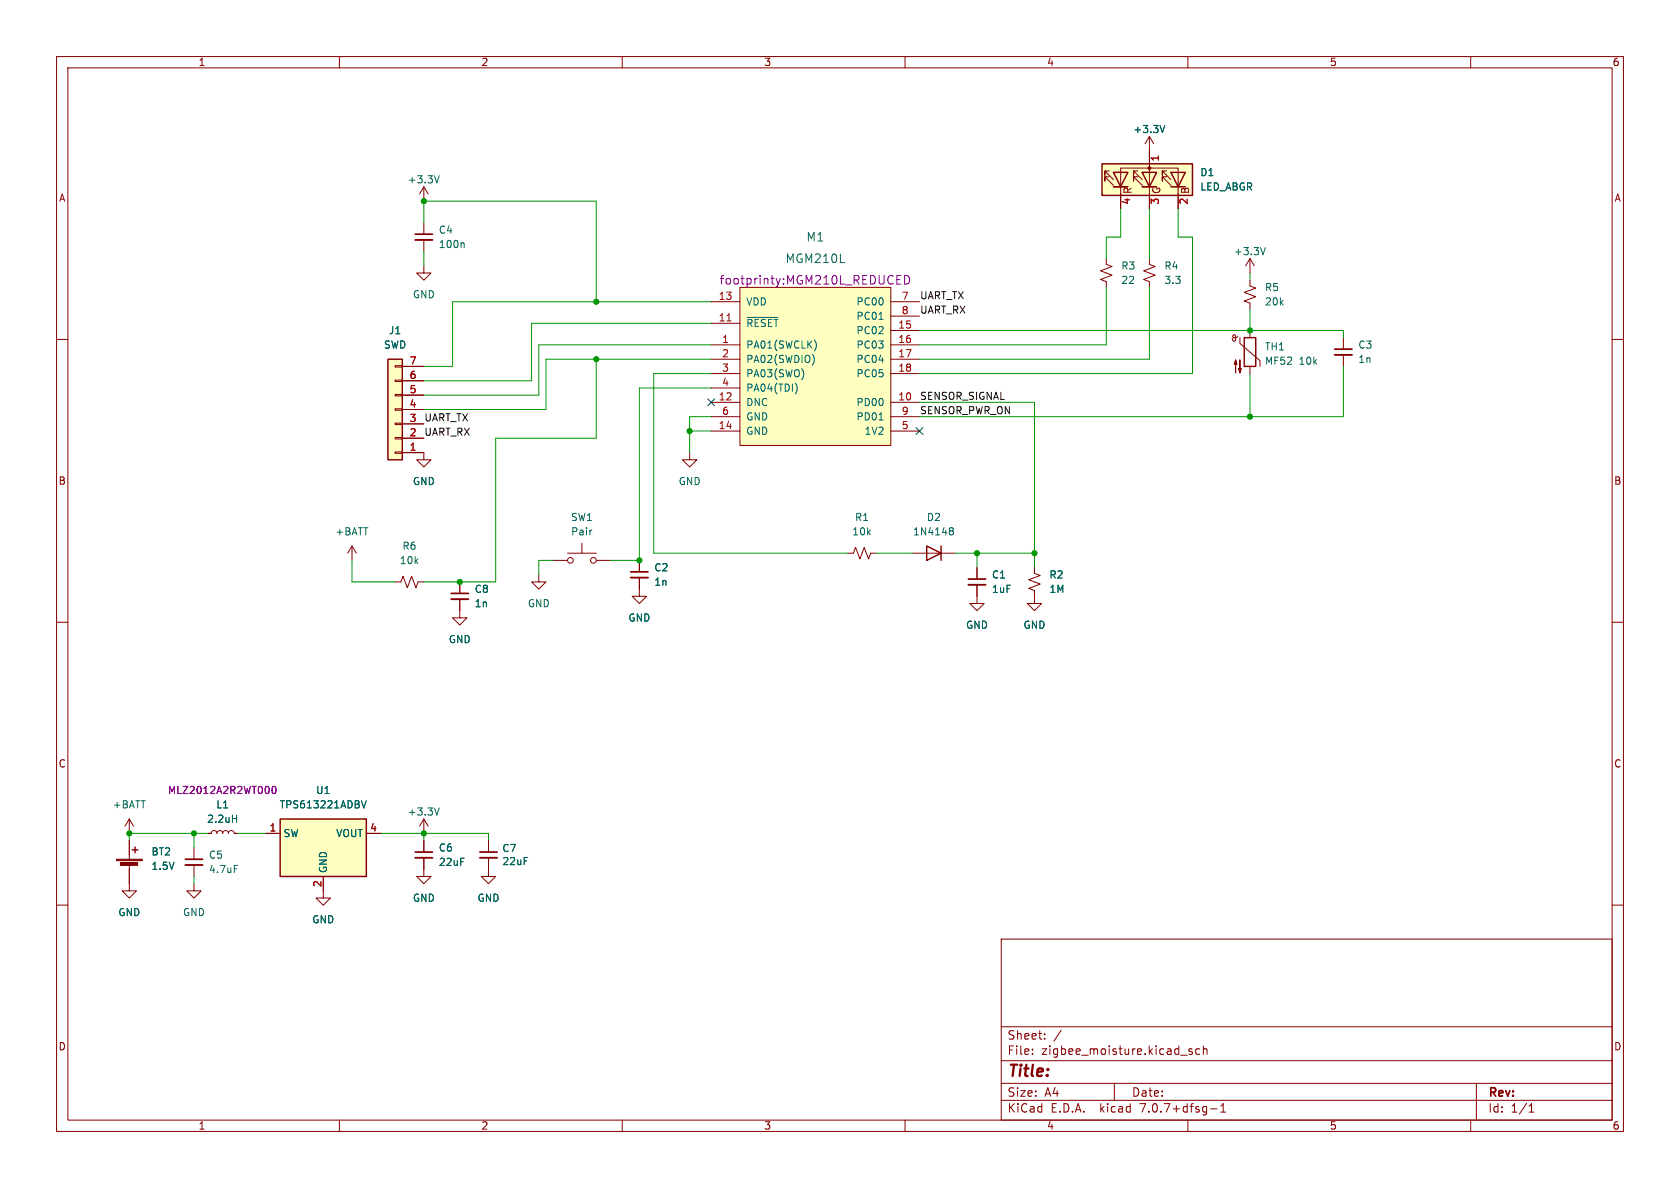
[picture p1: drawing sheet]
<svg xmlns="http://www.w3.org/2000/svg" width="297mm" height="210mm" viewBox="0 0 297 210" stroke-linecap="round" stroke-linejoin="round" font-family="sans-serif">
<g fill="none" stroke="#840000" stroke-width=".18">
<path d="M10 10h277v190h-277zM12 12h273v186h-273zM60 10v2M110 10v2M160 10v2M210 10v2M260 10v2M74.9 33v2.6M74.9 39.4v2M74.9 33l-.7 1.3M74.9 33l.8 1.3M196.1 31.2h-.8v.8v-.8l1.5 1.6"/>
<path d="M196.1 30.2h-.8v.8v-.8l1.5 1.6M196.8 30.5h2.6zM196.8 30.5h.1M196.8 33h2.6M198.1 36.8v-7.1h10.2v7.1M201.2 31.2h-.8v.8v-.8l1.5 1.6M201.2 30.2h-.8v.8v-.8l1.5 1.6M201.9 30.5h2.6zM201.9 30.5h.1M201.9 33h2.6M203.2 24.1v12.7M203.2 24.1l-.8 1.3"/>
<path d="M203.2 24.1l.8 1.3M206.2 31.2h-.7v.8v-.8l1.5 1.6M206.2 30.2h-.7v.8v-.8l1.5 1.6M10 60h2M74.9 47v1.3h1.3l-1.3 1.2-1.2-1.2h1.2M74.9 42.4v2.1M125.7 57.2h5.1M125.7 53.3h5.1M130.8 50.8h26.7v27.9h-26.7zM157.5 53.3h5.1M157.5 58.4h5.1M157.5 55.9h5.1"/>
<path d="M195.6 45.7v1l1 .4-2 .8 2 .7-2 .8 1 .4v1M203.2 45.7v1l1 .4-2 .8 2 .7-2 .8 1 .4v1M218.8 59.4l-.2 .3h-.3l-.3-.1v-.3l.2-.1 .2 .2v.7l-.1 .2-.3-.1-.2-.4M219.2 59.7v1l3.6 3.1v1M221 49.5v1l1 .4-2 .8 2 .8-2 .7 1 .4v1M221 45.7v2.6M221 58.4v1.3M221 45.7l-.8 1.3M221 45.7l.7 1.3M237.5 59.7v2M285 60h2M69.8 64.6h1.3v.3h-1.3z"/>
<path d="M69.8 67.2h1.3v.2h-1.3zM69.8 69.7h1.3v.3h-1.3zM69.8 72.3h1.3v.2h-1.3zM69.8 74.8h1.3v.3h-1.3zM69.8 77.3h1.3v.3h-1.3zM69.8 79.9h1.3v.2h-1.3zM71.1 77.5h3.8M71.1 74.9h3.8M71.1 72.4h3.8M71.1 69.9h3.8M71.1 67.3h3.8M71.1 64.8h3.8"/>
<path d="M125.7 61h5.1M125.7 71.1h5.1M125.7 76.2h5.1M125.7 63.5h5.1M125.7 66h5.1M125.7 68.6h5.1M125.7 73.7h5.1M157.5 61h5.1M157.5 71.1h5.1M157.5 76.2h5.1M157.5 63.5h5.1M157.5 66h5.1"/>
<path d="M157.5 73.7h5.1M221 64.8v1.2M237.5 62.7v2.1M62.2 96.5l-.7 1.3M62.2 96.5v2.6M62.2 96.5l.8 1.3M71.1 80h3.8v1.3h1.3l-1.3 1.3-1.2-1.3h1.2M97.8 99.1h2.5M100.3 97.8h5.1M102.9 96v1.8M105.4 99.1h2.5M113 99.1v2"/>
<path d="M121.9 80v1.3h1.3l-1.3 1.3-1.3-1.3h1.3M149.9 97.8h1l.4-1 .7 2 .8-2 .7 2 .4-1h1M161.3 97.8h7.6M10 110h2M69.8 102.9h1.1l.3-1 .8 2 .8-2 .7 2 .4-1h1M81.3 105.9v3.3h1.2l-1.2 1.3-1.3-1.3h1.3M81.3 102.9v2M95.2 101.6v1.3h1.3l-1.3 1.2-1.2-1.2h1.2M113 102.1v3.3h1.3l-1.3 1.3-1.2-1.3h1.2M172.7 103.4v3.3h1.3l-1.3 1.3-1.3-1.3h1.3M172.7 100.3v2.1M182.9 100.3v1l1 .4-2 .8 2 .8-2 .7 1 .4v2.3h1.2l-1.2 1.3-1.3-1.3h1.3"/>
<path d="M285 110h2M10 160h2M22.9 152.9v4.6h1.2l-1.2 1.3-1.3-1.3h1.3M22.9 144.8l-.8 1.3M22.9 144.8v2.5M22.9 148.6v3.3M22.9 144.8l.7 1.3M34.3 156.2v1.3h1.3l-1.3 1.3-1.3-1.3h1.3M34.3 149.9v2M34.3 152.9v2M36.8 147.3h.5l.2-.3 .4-.2 .3 .2 .2 .3 .1-.3 .4-.2 .3 .2 .2 .3 .1-.3 .4-.2 .4 .2 .1 .3 .1-.3 .4-.2 .4 .2 .1 .3h.5M47 147.3h2.5"/>
<path d="M57.1 154.9v3.9h1.3l-1.3 1.2-1.2-1.2h1.2M64.8 147.3h2.5M74.9 151.6v3.3h1.3l-1.3 1.3-1.2-1.3h1.2M74.9 144.8l-.7 1.3M74.9 144.8v2.5M74.9 148.6v2M74.9 144.8l.8 1.3M86.4 151.6v3.3h1.2l-1.2 1.3-1.3-1.3h1.3M86.4 148.6v2M285 160h2M177 166h108v32h-108zM60 198v2"/>
<path d="M110 198v2M160 198v2M177 194.5h108M177 191.5h108M177 187.5h108M177 181.5h108M182.5 186.3v.1M182.5 185.5v.1M184.7 183.6v.1M184.7 182.8v.1M187.6 182.1l-1.3 2M197 191.5v3"/>
<path d="M208.7 186.5h1.2M210 198v2M210.7 185.5l-.3-.1-.2 .2v.2l.5 .2v.3h-.5M212.1 185.5l-.4-.1-.3 .3v.4l.1 .2h.6M212.7 185.5l.3-.1 .3 .1 .1 .9M212.7 184.9v1.5M214 196h1.2M215.8 196.6h.9M215.8 195.5l.4-.4v1.5M260 198v2M261 191.5v6.5M270.3 196.6h.9"/>
<path d="M270.3 195.5l.4-.4v1.5"/>
<circle cx="100.8" cy="99.1" r=".51"/>
<circle cx="104.9" cy="99.1" r=".51"/>
</g>
<g fill="#ffffc2" stroke="#ffffc2" stroke-width=".18">
<path d="M130.8 50.8h26.7v27.9h-26.7z"/>
<path d="M49.5 144.8h15.3v10.1h-15.3z"/>
<path d="M68.6 63.5h2.5v17.8h-2.5z"/>
<path d="M194.8 29h16v5.5h-16z"/>
</g>
<g fill="none" stroke="#006464" stroke-width=".18">
<path d="M77.7 31.1l-.5 1.2M205.9 22.2l-.4 1.2M81.9 42.9l.2 .2v.7M132.1 56.1h5.4M155.4 56.5h.7M223.7 43.8l-.4 1.2M140.6 67.8a1.49 1.49 0 0 1 0 1.8M142 65.7v.9M143.8 62.9l.2 .6-.2 .8M144 60.1a1.49 1.49 0 0 1 0 1.9M155.4 74.2h.7M104.5 93.7h.2"/>
<path d="M167.9 93.8h.2M167.9 93.4l.4-.1 .2 .1v.2l-.2 .2M168.1 93.8h.2M168.1 93.8l-.2 .1M168.3 93.8l.2 .3v.3l-.2 .2-.4-.1M41.1 144.7h.7M41.4 153h.6M41.8 144.1v1.3M63.9 141.5l.4 1.3 .4-1.3M77.7 142.8l-.5 1.3"/>
</g>
<path d="M128.5 56.7h.7" fill="none" stroke="#a90000" stroke-width=".18"/>
<path d="M158.6 49.4h.5M158.6 50.2h.7M158.6 48.7h.7M159.9 48.7a.77 .77 0 0 1 .9 .8 .77 .77 0 0 1-.9 .7zM48.3 139.1l.1-.1a.68 .68 0 0 1 .4 .6 .68 .68 0 0 1-.4 .7 .84 .84 0 0 1-.1-1.2z" fill="none" stroke="#840084" stroke-width=".18"/>
<path d="M73.4 42.4h3.1M236 62.7h3M79.8 105.9h3M111.5 102.1h3.1M171.2 103.4h3M32.8 152.9h3M73.4 151.6h3.1M84.8 151.6h3.1" fill="none" stroke="#840000" stroke-width=".33"/>
<path d="M73.4 41.4h3.1M236 61.7h3M79.8 104.9h3M111.5 101.1h3.1M171.2 102.4h3M32.8 151.9h3M73.4 150.6h3.1M84.8 150.6h3.1" fill="none" stroke="#840000" stroke-width=".3"/>
<g fill="none" stroke="#840000" stroke-width=".25">
<path d="M194.8 29h16v5.5h-16zM196.8 30.5h2.6l-1.3 2.5zM196.8 33h2.6M201.9 30.5h2.6l-1.3 2.5zM201.9 33h2.6M207 30.5h2.5l-1.2 2.5zM207 33h2.5M220 59.7h2v5.1h-2zM68.6 63.5h2.5v17.8h-2.5zM163.8 96.5l2.6 1.3-2.6 1.3zM166.4 96.5v2.6M23.4 150.2h1"/>
<path d="M23.9 149.7v1M49.5 144.8h15.3v10.1h-15.3z"/>
</g>
<g fill="#840000" stroke="#840000" stroke-width=".18">
<path d="M218.4 63.6l.3 .8h-.5l.2-.8v2.3z"/>
<path d="M219.2 63.6v2.3l-.3-.7h.6l-.3 .7z"/>
<path d="M20.6 151.9h4.5v.2h-4.5z"/>
<path d="M21.3 152.5h3v.5h-3z"/>
<circle cx="203.2" cy="29.7" r=".25"/>
</g>
<g fill="none" stroke="#009600" stroke-width=".18">
<path d="M74.9 39.4v-3.8h30.5v17.7M198.1 36.8v5.1h-2.5v3.8M203.2 36.8v8.9M208.3 36.8v5.1h2.5v24.1h-48.2M74.9 44.5v2.5M125.7 53.3h-45.7v11.5h-5.1M125.7 57.2h-31.7v10.1h-19.1M162.6 58.4h74.9v1.3M195.6 50.8v10.2h-33M203.2 50.8v12.7h-40.6M221 48.3v1.2M221 54.6v3.8"/>
<path d="M105.4 63.5v14h-17.8v25.4h-12.7M121.9 76.2h3.8M125.7 63.5h-29.2v8.9h-21.6M125.7 61h-30.5v8.9h-20.3M125.7 66h-10.1v31.8h34.3M125.7 73.7h-3.8v6.3M125.7 68.6h-12.7v30.5h-5.1M162.6 71.1h20.3v29.2M221 66v7.7M237.5 64.8v8.9h-74.9M62.2 99.1v3.8h7.6M97.8 99.1h-2.6v2.5"/>
<path d="M154.9 97.8h6.4M168.9 97.8h14M172.7 97.8v2.5M34.3 147.3v2.6M34.3 154.9v1.3M36.8 147.3h-13.9v1.3M41.9 147.3h5.1M67.3 147.3h19.1v1.3M74.9 147.3v1.3"/>
</g>
<path d="M125.1 70.5l1.2 1.2M126.3 70.5l-1.2 1.2M162 75.6l1.2 1.2M163.2 75.6l-1.2 1.2" fill="none" stroke="#000084" stroke-width=".18"/>
<g fill="#009600" stroke="#009600" stroke-width=".18">
<circle cx="182.9" cy="97.8" r=".46"/>
<circle cx="221" cy="73.7" r=".46"/>
<circle cx="172.7" cy="97.8" r=".46"/>
<circle cx="74.9" cy="35.6" r=".46"/>
<circle cx="105.4" cy="63.5" r=".46"/>
<circle cx="105.4" cy="53.3" r=".46"/>
<circle cx="113" cy="99.1" r=".46"/>
<circle cx="121.9" cy="76.2" r=".46"/>
<circle cx="74.9" cy="147.3" r=".46"/>
<circle cx="34.3" cy="147.3" r=".46"/>
<circle cx="81.3" cy="102.9" r=".46"/>
<circle cx="22.9" cy="147.3" r=".46"/>
<circle cx="221" cy="58.4" r=".46"/>
</g>
<text font-size="2.8" fill="#840000" x="178" y="190.9">Title:</text>
<g font-size="2.1" fill="#006464">
<text x="138.8" y="46.7">MGM210L</text>
<text x="142.5" y="42.9">M1</text>
</g>
<text font-size="2.1" fill="#840084" x="127.1" y="50.5">footprinty:MGM210L_REDUCED</text>
<g font-size="2.1" fill="#840000">
<text x="178" y="184">Sheet:</text>
<text x="178" y="186.7">File:</text>
<text x="184.1" y="186.7">zigbee_moisture.kicad_sch</text>
<text x="178" y="196.9">KiCad</text>
<text x="178" y="194.1">Size:</text>
<text x="184.7" y="194.1">A4</text>
<text x="185.7" y="196.9">E.D.A.</text>
<text x="194.6" y="196.9">kicad</text>
<text x="200" y="194.1">Date:</text>
<text x="201.8" y="196.9">7.0.7+dfsg-1</text>
<text x="263" y="194.3">Rev:</text>
<text x="263" y="196.9">Id:</text>
<text x="267.1" y="196.9">1/1</text>
</g>
<g font-size="1.8" fill="#840000">
<text x="35" y="11.9">1</text>
<text x="85" y="11.9">2</text>
<text x="135" y="11.9">3</text>
<text x="185" y="11.9">4</text>
<text x="235" y="11.9">5</text>
<text x="285" y="11.9">6</text>
<text x="10.3" y="35.9">A</text>
<text x="200.3" y="34.4" transform="rotate(-90 200.3 34.4)">R</text>
<text x="205.3" y="34.4" transform="rotate(-90 205.3 34.4)">G</text>
<text x="210.4" y="34.4" transform="rotate(-90 210.4 34.4)">B</text>
<text x="285.3" y="35.9">A</text>
<text x="10.3" y="85.9">B</text>
<text x="285.3" y="85.9">B</text>
<text x="10.3" y="135.9">C</text>
<text x="285.3" y="135.9">C</text>
<text x="10.3" y="185.9">D</text>
<text x="285.3" y="185.9">D</text>
<text x="35" y="199.9">1</text>
<text x="85" y="199.9">2</text>
<text x="135" y="199.9">3</text>
<text x="185" y="199.9">4</text>
<text x="235" y="199.9">5</text>
<text x="285" y="199.9">6</text>
</g>
<g font-size="1.8" fill="#006464">
<text x="200.3" y="23.7">+3.3V</text>
<text x="72" y="32.6">+3.3V</text>
<text x="212.1" y="31.3">D1</text>
<text x="212.1" y="33.9">LED_ABGR</text>
<text x="77.5" y="41.5">C4</text>
<text x="77.5" y="44">100n</text>
<text x="198.1" y="47.9">R3</text>
<text x="205.7" y="47.9">R4</text>
<text x="218" y="45.3">+3.3V</text>
<text x="72.9" y="52.9">GND</text>
<text x="198.1" y="50.4">22</text>
<text x="205.7" y="50.4">3.3</text>
<text x="223.5" y="51.7">R5</text>
<text x="68.7" y="59.3">J1</text>
<text x="131.8" y="58">~{RESET}</text>
<text x="131.8" y="54.2">VDD</text>
<text x="151.3" y="59.3">PC02</text>
<text x="151.3" y="54.2">PC00</text>
<text x="151.3" y="56.7">PC01</text>
<text x="223.5" y="54.2">20k</text>
<text x="67.8" y="61.8">SWD</text>
<text x="131.8" y="61.8">PA01(SWCLK)</text>
<text x="131.8" y="64.4">PA02(SWDIO)</text>
<text x="151.3" y="61.8">PC03</text>
<text x="151.3" y="64.4">PC04</text>
<text x="223.5" y="64.7">MF52</text>
<text x="223.5" y="62.1">TH1</text>
<text x="229.7" y="64.7">10k</text>
<text x="240" y="61.8">C3</text>
<text x="240" y="64.4">1n</text>
<text x="131.8" y="72">DNC</text>
<text x="131.8" y="66.9">PA03(SWO)</text>
<text x="131.8" y="69.4">PA04(TDI)</text>
<text x="151.3" y="72">PD00</text>
<text x="151.3" y="66.9">PC05</text>
<text x="131.8" y="77.1">GND</text>
<text x="131.8" y="74.5">GND</text>
<text x="151.3" y="74.5">PD01</text>
<text x="152.8" y="77.1">1V2</text>
<text x="72.9" y="86">GND</text>
<text x="119.9" y="86">GND</text>
<text x="59.2" y="94.8">+BATT</text>
<text x="100.8" y="92.3">SW1</text>
<text x="100.9" y="94.8">Pair</text>
<text x="150.6" y="94.8">10k</text>
<text x="151.1" y="92.3">R1</text>
<text x="161.3" y="94.8">1N4148</text>
<text x="163.8" y="92.3">D2</text>
<text x="70.6" y="99.9">10k</text>
<text x="71" y="97.4">R6</text>
<text x="115.6" y="101.2">C2</text>
<text x="83.8" y="105">C8</text>
<text x="83.8" y="107.5">1n</text>
<text x="93.2" y="107.5">GND</text>
<text x="115.6" y="103.7">1n</text>
<text x="175.3" y="102.5">C1</text>
<text x="175.3" y="105">1uF</text>
<text x="185.4" y="102.5">R2</text>
<text x="185.4" y="105">1M</text>
<text x="79.2" y="113.9">GND</text>
<text x="111" y="110.1">GND</text>
<text x="170.7" y="111.4">GND</text>
<text x="180.8" y="111.4">GND</text>
<text x="19.8" y="143.1">+BATT</text>
<text x="38.1" y="143.1">L1</text>
<text x="49.3" y="143.1">TPS613221ADBV</text>
<text x="55.8" y="140.6">U1</text>
<text x="36.5" y="145.6">2.2uH</text>
<text x="50" y="148.2">SW</text>
<text x="59.3" y="148.2">VOUT</text>
<text x="72" y="144.4">+3.3V</text>
<text x="26.7" y="151.4">BT2</text>
<text x="26.7" y="154">1.5V</text>
<text x="36.8" y="152">C5</text>
<text x="36.8" y="154.5">4.7uF</text>
<text x="58" y="154.4" transform="rotate(-90 58 154.4)">GND</text>
<text x="77.5" y="150.7">C6</text>
<text x="77.5" y="153.3">22uF</text>
<text x="88.7" y="150.8">C7</text>
<text x="88.7" y="153.1">22uF</text>
<text x="72.9" y="159.6">GND</text>
<text x="84.3" y="159.6">GND</text>
<text x="20.8" y="162.2">GND</text>
<text x="32.3" y="162.2">GND</text>
<text x="55.1" y="163.4">GND</text>
</g>
<g font-size="1.8" fill="#a90000">
<text x="205.2" y="28.6" transform="rotate(-90 205.2 28.6)">1</text>
<text x="200.1" y="36.3" transform="rotate(-90 200.1 36.3)">4</text>
<text x="205.2" y="36.3" transform="rotate(-90 205.2 36.3)">3</text>
<text x="210.3" y="36.3" transform="rotate(-90 210.3 36.3)">2</text>
<text x="127" y="53.1">13</text>
<text x="159.3" y="53.1">7</text>
<text x="127" y="56.9">11</text>
<text x="158.7" y="58.2">15</text>
<text x="159.3" y="55.6">8</text>
<text x="72.3" y="64.5">7</text>
<text x="127.6" y="60.7">1</text>
<text x="127.6" y="63.2">2</text>
<text x="127.6" y="65.8">3</text>
<text x="158.7" y="60.7">16</text>
<text x="158.7" y="63.2">17</text>
<text x="158.7" y="65.8">18</text>
<text x="72.3" y="69.6">5</text>
<text x="72.3" y="67.1">6</text>
<text x="127" y="70.9">12</text>
<text x="127.6" y="68.3">4</text>
<text x="158.7" y="70.9">10</text>
<text x="72.3" y="77.2">2</text>
<text x="72.3" y="74.7">3</text>
<text x="72.3" y="72.1">4</text>
<text x="127" y="75.9">14</text>
<text x="127.6" y="73.4">6</text>
<text x="159.3" y="75.9">5</text>
<text x="159.3" y="73.4">9</text>
<text x="72.3" y="79.8">1</text>
<text x="47.6" y="147.1">1</text>
<text x="65.3" y="147.1">4</text>
<text x="56.9" y="156.9" transform="rotate(-90 56.9 156.9)">2</text>
</g>
<g font-size="1.8" fill="#0f0f0f">
<text x="162.6" y="53">UART_TX</text>
<text x="162.6" y="55.5">UART_RX</text>
<text x="162.6" y="70.8">SENSOR_SIGNAL</text>
<text x="74.9" y="74.6">UART_TX</text>
<text x="74.9" y="77.1">UART_RX</text>
<text x="162.6" y="73.3">SENSOR_PWR_ON</text>
</g>
<text font-size="1.8" fill="#840084" x="29.6" y="140.6">MLZ2012A2R2WT000</text>
</svg>
